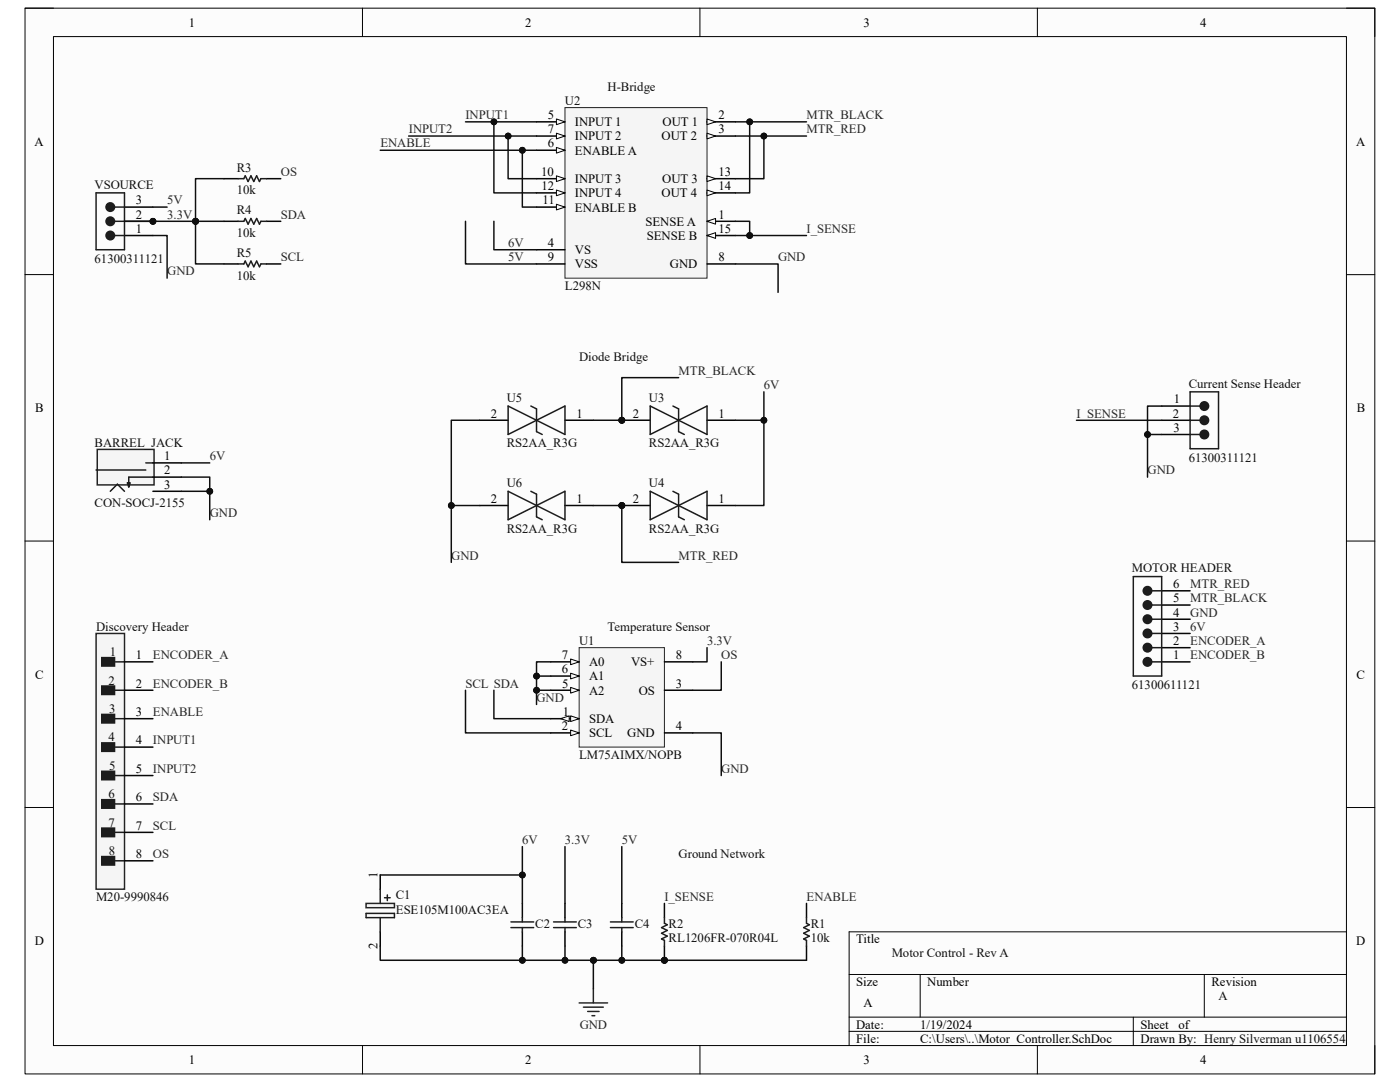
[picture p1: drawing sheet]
<svg xmlns="http://www.w3.org/2000/svg" width="279mm" height="216mm" viewBox="0 0 279 216" stroke-linecap="round" stroke-linejoin="round" font-family="sans-serif">
<path d="M5 1.6h269.4v212.7h-269.4z" fill-rule="evenodd" fill="#fcfcfc"/>
<path d="M5 1.6h269.4v212.7h-269.4z" fill="none" stroke="#000" stroke-width=".2"/>
<path d="M10.7 7.3h258v201.3h-258z" fill-rule="evenodd" fill="#fcfcfc"/>
<g fill="none" stroke="#000" stroke-width=".2">
<path d="M5 1.6h5.7M10.7 7.3h258v201.3h-258zM72.3 1.6v5.7M139.7 1.6v5.7M207 1.6v5.7M268.7 1.6h5.7v5.7M5 54.8h5.7M268.7 54.8h5.7M5 108h5.7M268.7 108h5.7M5 161.1h5.7M268.7 161.1h5.7"/>
<path d="M169.5 194.4h99.2M183.6 194.4v8.6M240.3 194.4v8.6M268.7 185.9h-99.2v22.7M72.3 208.6v5.7M139.7 208.6v5.7M169.5 203h99.2M169.5 205.8h99.2M207 208.6v5.7M226.2 203v5.6M274.4 208.6v5.7"/>
</g>
<path d="M112.7 21.5h28.4v34h-28.4z" fill-rule="evenodd" fill="#f5f5f5"/>
<path d="M112.7 21.5h28.4v34h-28.4z" fill="none" stroke="#262626" stroke-width=".2"/>
<path d="M141.1 44.2h5.7" fill="none" stroke="#000" stroke-width=".3"/>
<path d="M141.1 44.2l1.7-.6v1.1z" fill="#fbfbfb"/>
<path d="M141.1 44.2l1.7-.6v1.1z" fill="none" stroke="#000" stroke-width=".2"/>
<path d="M107.1 35.7h5.6" fill="none" stroke="#000" stroke-width=".3"/>
<path d="M111 35.1l1.7 .6-1.7 .5z" fill="#fbfbfb"/>
<path d="M111 35.1l1.7 .6-1.7 .5z" fill="none" stroke="#000" stroke-width=".2"/>
<path d="M107.1 41.3h5.6" fill="none" stroke="#000" stroke-width=".3"/>
<path d="M111 40.8l1.7 .5-1.7 .6z" fill="#fbfbfb"/>
<path d="M111 40.8l1.7 .5-1.7 .6z" fill="none" stroke="#000" stroke-width=".2"/>
<path d="M107.1 38.5h5.6" fill="none" stroke="#000" stroke-width=".3"/>
<path d="M111 37.9l1.7 .6-1.7 .6z" fill="#fbfbfb"/>
<path d="M111 37.9l1.7 .6-1.7 .6z" fill="none" stroke="#000" stroke-width=".2"/>
<path d="M141.1 35.7h5.7" fill="none" stroke="#000" stroke-width=".3"/>
<path d="M141.1 35.1l1.7 .6-1.7 .5z" fill="#fbfbfb"/>
<path d="M141.1 35.1l1.7 .6-1.7 .5z" fill="none" stroke="#000" stroke-width=".2"/>
<path d="M141.1 38.5h5.7" fill="none" stroke="#000" stroke-width=".3"/>
<path d="M141.1 37.9l1.7 .6-1.7 .6z" fill="#fbfbfb"/>
<path d="M141.1 37.9l1.7 .6-1.7 .6z" fill="none" stroke="#000" stroke-width=".2"/>
<path d="M141.1 47h5.7" fill="none" stroke="#000" stroke-width=".3"/>
<path d="M141.1 47l1.7-.6v1.2z" fill="#fbfbfb"/>
<path d="M141.1 47l1.7-.6v1.2z" fill="none" stroke="#000" stroke-width=".2"/>
<path d="M141.1 24.3h5.7" fill="none" stroke="#000" stroke-width=".3"/>
<path d="M141.1 23.7l1.7 .6-1.7 .6z" fill="#fbfbfb"/>
<path d="M141.1 23.7l1.7 .6-1.7 .6z" fill="none" stroke="#000" stroke-width=".2"/>
<path d="M141.1 27.1h5.7" fill="none" stroke="#000" stroke-width=".3"/>
<path d="M141.1 26.6l1.7 .5-1.7 .6z" fill="#fbfbfb"/>
<path d="M141.1 26.6l1.7 .5-1.7 .6z" fill="none" stroke="#000" stroke-width=".2"/>
<path d="M107.1 24.3h5.6M107.1 49.8h5.6" fill="none" stroke="#000" stroke-width=".3"/>
<path d="M111 23.7l1.7 .6-1.7 .6z" fill="#fbfbfb"/>
<path d="M111 23.7l1.7 .6-1.7 .6z" fill="none" stroke="#000" stroke-width=".2"/>
<path d="M107.1 30h5.6" fill="none" stroke="#000" stroke-width=".3"/>
<path d="M111 29.4l1.7 .6-1.7 .5z" fill="#fbfbfb"/>
<path d="M111 29.4l1.7 .6-1.7 .5z" fill="none" stroke="#000" stroke-width=".2"/>
<path d="M107.1 27.1h5.6" fill="none" stroke="#000" stroke-width=".3"/>
<path d="M111 26.6l1.7 .5-1.7 .6z" fill="#fbfbfb"/>
<path d="M111 26.6l1.7 .5-1.7 .6z" fill="none" stroke="#000" stroke-width=".2"/>
<path d="M107.1 52.7h5.6M141.1 52.7h5.7" fill="none" stroke="#000" stroke-width=".3"/>
<path d="M115.6 129.2h17v19.9h-17z" fill-rule="evenodd" fill="#f5f5f5"/>
<path d="M115.6 129.2h17v19.9h-17z" fill="none" stroke="#262626" stroke-width=".2"/>
<path d="M109.9 137.7h5.7M132.6 132.1h5.7M132.6 146.2h5.7" fill="none" stroke="#000" stroke-width=".3"/>
<path d="M113.9 137.2l1.7 .5-1.7 .6z" fill="#fbfbfb"/>
<path d="M113.9 137.2l1.7 .5-1.7 .6z" fill="none" stroke="#000" stroke-width=".2"/>
<path d="M109.9 143.4h5.7" fill="none" stroke="#000" stroke-width=".3"/>
<path d="M113.9 142.8l1.7 .6-1.7 .6z" fill="#fbfbfb"/>
<path d="M113.9 142.8l1.7 .6-1.7 .6z" fill="none" stroke="#000" stroke-width=".2"/>
<path d="M111.9 143.4l1.7-.6v1.2z" fill="#fbfbfb"/>
<path d="M111.9 143.4l1.7-.6v1.2z" fill="none" stroke="#000" stroke-width=".2"/>
<path d="M109.9 146.2h5.7" fill="none" stroke="#000" stroke-width=".3"/>
<path d="M113.9 145.7l1.7 .5-1.7 .6z" fill="#fbfbfb"/>
<path d="M113.9 145.7l1.7 .5-1.7 .6z" fill="none" stroke="#000" stroke-width=".2"/>
<path d="M109.9 134.9h5.7M132.6 137.7h5.7" fill="none" stroke="#000" stroke-width=".3"/>
<path d="M113.9 134.3l1.7 .6-1.7 .6z" fill="#fbfbfb"/>
<path d="M113.9 134.3l1.7 .6-1.7 .6z" fill="none" stroke="#000" stroke-width=".2"/>
<path d="M109.9 132.1h5.7" fill="none" stroke="#000" stroke-width=".3"/>
<path d="M113.9 131.5l1.7 .6-1.7 .5z" fill="#fbfbfb"/>
<path d="M113.9 131.5l1.7 .6-1.7 .5z" fill="none" stroke="#000" stroke-width=".2"/>
<path d="M118.4 197.3v2.8M115.6 200.1h5.7M116.4 201h4M117.3 201.8h2.3M118.1 202.7h.6" fill="none" stroke="#262626" stroke-width=".3"/>
<circle cx="132.6" cy="191.6" r=".57" fill="#0e0e0e"/>
<circle cx="132.6" cy="191.6" r=".57" fill="none" stroke="#0e0e0e" stroke-width=".2"/>
<path d="M132.6 180.3v2.8M132.6 188.8v2.8" fill="none" stroke="#000" stroke-width=".3"/>
<circle cx="132.6" cy="191.6" r=".57" fill="#0e0e0e"/>
<circle cx="132.6" cy="191.6" r=".57" fill="none" stroke="#0e0e0e" stroke-width=".2"/>
<path d="M132.6 183.1v1.1l.6 .3-1.2 .6 1.2 .6-1.2 .5 1.2 .6-1.2 .6 .6 .2v1.2" fill="none" stroke="#1c1c1c" stroke-width=".3"/>
<path d="M19.4 89.7h11.3v7.1h-11.3z" fill-rule="evenodd" fill="#f5f5f5"/>
<path d="M19.4 89.7h11.3v7.1h-11.3z" fill="none" stroke="#262626" stroke-width=".3"/>
<path d="M19.2 93.8h9.9M22 98l1.4-1.4 1.4 1.4M29.1 92.4h1.4M30.5 95.2h-4.8v2" fill="none" stroke="#1c1c1c" stroke-width=".3"/>
<path d="M25.4 96.3h.6l-.3 .9z" fill="#1c1c1c"/>
<path d="M25.4 96.3h.6l-.3 .9z" fill="none" stroke="#1c1c1c" stroke-width=".3"/>
<path d="M30.5 92.4h5.7M30.5 95.2h5.7M30.5 98h5.7" fill="none" stroke="#000" stroke-width=".3"/>
<path d="M73.1 180.3h5.6v.8h-5.6z" fill-rule="evenodd" fill="#f5f5f5"/>
<path d="M73.1 180.3h5.6v.8h-5.6z" fill="none" stroke="#262626" stroke-width=".3"/>
<path d="M75.9 174.6v2.8M75.9 185.9v2.9" fill="none" stroke="#000" stroke-width=".3"/>
<path d="M75.9 177.4v2.9M76.7 179.1h1.2M77.3 178.6v1.1M73.1 182.3h5.6v.8h-5.6zM75.9 183.1v2.8" fill="none" stroke="#1c1c1c" stroke-width=".3"/>
<circle cx="30.5" cy="44.2" r=".57" fill="#0e0e0e"/>
<circle cx="30.5" cy="44.2" r=".57" fill="none" stroke="#0e0e0e" stroke-width=".2"/>
<path d="M24.8 44.2h5.7" fill="none" stroke="#000" stroke-width=".3"/>
<circle cx="30.5" cy="44.2" r=".57" fill="#0e0e0e"/>
<circle cx="30.5" cy="44.2" r=".57" fill="none" stroke="#0e0e0e" stroke-width=".2"/>
<path d="M24.8 47h5.7" fill="none" stroke="#000" stroke-width=".3"/>
<path d="M22.9 44.2h1.9" fill="none" stroke="#1c1c1c" stroke-width=".3"/>
<circle cx="22" cy="44.2" r=".85" fill="#1c1c1c"/>
<g fill="none" stroke="#1c1c1c" stroke-width=".3">
<path d="M22.9 47h1.9M22.9 41.3h1.9"/>
<circle cx="22" cy="44.2" r=".85"/>
</g>
<path d="M24.8 41.3h5.7" fill="none" stroke="#000" stroke-width=".3"/>
<circle cx="22" cy="41.3" r=".85" fill="#1c1c1c"/>
<g fill="none" stroke="#1c1c1c" stroke-width=".3">
<path d="M19.2 38.5h5.6v11.3h-5.6z"/>
<circle cx="22" cy="41.3" r=".85"/>
</g>
<circle cx="22" cy="47" r=".85" fill="#1c1c1c"/>
<g fill="none" stroke="#1c1c1c" stroke-width=".3">
<path d="M47.5 35.7h1.2l.2-.6 .6 1.1 .6-1.1 .5 1.1 .6-1.1 .6 1.1 .3-.5h1.1M47.5 44.2h1.2l.2-.6 .6 1.1 .6-1.1 .5 1.1 .6-1.1 .6 1.1 .3-.5h1.1M47.5 52.7h1.2l.2-.6 .6 1.1 .6-1.1 .5 1.1 .6-1.1 .6 1.1 .3-.5h1.1M161 183.1v1.1l.5 .3-1.1 .6 1.1 .6-1.1 .5 1.1 .6-1.1 .6 .6 .2v1.2"/>
<circle cx="22" cy="47" r=".85"/>
</g>
<path d="M44.7 35.7h2.8M53.2 35.7h2.8M44.7 44.2h2.8M44.7 52.7h2.8M53.2 44.2h2.8M53.2 52.7h2.8M161 180.3v2.8M161 188.8v2.8" fill="none" stroke="#000" stroke-width=".3"/>
<path d="M19.2 126.4h5.6v51h-5.6z" fill-rule="evenodd" fill="#f5f5f5"/>
<path d="M19.2 126.4h5.6v51h-5.6z" fill="none" stroke="#262626" stroke-width=".3"/>
<path d="M20.3 131.2h2.6v1.7h-2.6z" fill-rule="evenodd" fill="#1c1c1c"/>
<path d="M20.3 131.2h2.6v1.7h-2.6zM22.9 132.1h1.9" fill="none" stroke="#1c1c1c" stroke-width=".3"/>
<path d="M20.3 136.9h2.6v1.7h-2.6z" fill-rule="evenodd" fill="#1c1c1c"/>
<path d="M20.3 136.9h2.6v1.7h-2.6zM22.9 137.7h1.9" fill="none" stroke="#1c1c1c" stroke-width=".3"/>
<path d="M20.3 142.6h2.6v1.7h-2.6z" fill-rule="evenodd" fill="#1c1c1c"/>
<path d="M20.3 142.6h2.6v1.7h-2.6zM22.9 143.4h1.9" fill="none" stroke="#1c1c1c" stroke-width=".3"/>
<path d="M20.3 148.2h2.6v1.7h-2.6z" fill-rule="evenodd" fill="#1c1c1c"/>
<path d="M20.3 148.2h2.6v1.7h-2.6zM22.9 149.1h1.9" fill="none" stroke="#1c1c1c" stroke-width=".3"/>
<path d="M20.3 153.9h2.6v1.7h-2.6z" fill-rule="evenodd" fill="#1c1c1c"/>
<path d="M20.3 153.9h2.6v1.7h-2.6zM22.9 154.7h1.9" fill="none" stroke="#1c1c1c" stroke-width=".3"/>
<path d="M20.3 159.6h2.6v1.7h-2.6z" fill-rule="evenodd" fill="#1c1c1c"/>
<path d="M20.3 159.6h2.6v1.7h-2.6zM22.9 160.4h1.9" fill="none" stroke="#1c1c1c" stroke-width=".3"/>
<path d="M20.3 165.2h2.6v1.7h-2.6z" fill-rule="evenodd" fill="#1c1c1c"/>
<path d="M20.3 165.2h2.6v1.7h-2.6zM22.9 166.1h1.9" fill="none" stroke="#1c1c1c" stroke-width=".3"/>
<path d="M20.3 170.9h2.6v1.7h-2.6z" fill-rule="evenodd" fill="#1c1c1c"/>
<path d="M20.3 170.9h2.6v1.7h-2.6zM22.9 171.8h1.9" fill="none" stroke="#1c1c1c" stroke-width=".3"/>
<path d="M24.8 132.1h5.7M24.8 137.7h5.7M24.8 143.4h5.7M24.8 149.1h5.7M24.8 154.7h5.7M24.8 160.4h5.7M24.8 166.1h5.7M24.8 171.8h5.7" fill="none" stroke="#000" stroke-width=".3"/>
<circle cx="124.1" cy="83.9" r=".57" fill="#0e0e0e"/>
<circle cx="124.1" cy="83.9" r=".57" fill="none" stroke="#0e0e0e" stroke-width=".2"/>
<path d="M124.1 83.9h5.7M141.1 83.9h5.7" fill="none" stroke="#000" stroke-width=".3"/>
<circle cx="124.1" cy="83.9" r=".57" fill="#0e0e0e"/>
<circle cx="124.1" cy="83.9" r=".57" fill="none" stroke="#0e0e0e" stroke-width=".2"/>
<path d="M101.4 81l11.3 5.7v-5.7l-11.3 5.7zM105.9 81l1.2 .6v4.5l1.1 .6M129.8 81v5.7l11.3-5.7v5.7zM134.3 81l1.1 .6v4.5l1.2 .6" fill="none" stroke="#1c1c1c" stroke-width=".3"/>
<path d="M95.7 83.9h5.7M112.7 83.9h5.7" fill="none" stroke="#000" stroke-width=".3"/>
<circle cx="124.1" cy="100.9" r=".57" fill="#0e0e0e"/>
<circle cx="124.1" cy="100.9" r=".57" fill="none" stroke="#0e0e0e" stroke-width=".2"/>
<path d="M124.1 100.9h5.7M141.1 100.9h5.7" fill="none" stroke="#000" stroke-width=".3"/>
<circle cx="124.1" cy="100.9" r=".57" fill="#0e0e0e"/>
<circle cx="124.1" cy="100.9" r=".57" fill="none" stroke="#0e0e0e" stroke-width=".2"/>
<path d="M101.4 98v5.7l11.3-5.7v5.7zM105.9 98l1.2 .6v4.5l1.1 .6M129.8 98l11.3 5.7v-5.7l-11.3 5.7zM134.3 98l1.1 .6v4.5l1.2 .6M237.5 83.9h2" fill="none" stroke="#1c1c1c" stroke-width=".3"/>
<path d="M231.8 83.9h5.7M231.8 81h5.7M95.7 100.9h5.7M112.7 100.9h5.7" fill="none" stroke="#000" stroke-width=".3"/>
<circle cx="240.4" cy="83.9" r=".85" fill="#1c1c1c"/>
<g fill="none" stroke="#1c1c1c" stroke-width=".3">
<path d="M237.5 81h2M237.5 86.7h2"/>
<circle cx="240.4" cy="83.9" r=".85"/>
</g>
<path d="M231.8 86.7h5.7" fill="none" stroke="#000" stroke-width=".3"/>
<circle cx="240.4" cy="86.7" r=".85" fill="#1c1c1c"/>
<g fill="none" stroke="#1c1c1c" stroke-width=".3">
<path d="M237.5 78.2h5.7v11.3h-5.7z"/>
<circle cx="240.4" cy="86.7" r=".85"/>
</g>
<circle cx="240.4" cy="81" r=".85" fill="#1c1c1c"/>
<g fill="none" stroke="#1c1c1c" stroke-width=".3">
<path d="M229.9 129.2h1.9M102 184h4.5M102 185.1h4.5M104.2 183.1v.9M104.2 185.1v.8M110.5 184h4.5M110.5 185.1h4.5M112.8 183.1v.9M112.8 185.1v.8M121.8 184h4.6M121.8 185.1h4.6M124.1 183.1v.9"/>
<path d="M124.1 185.1v.8"/>
<circle cx="240.4" cy="81" r=".85"/>
</g>
<path d="M231.8 129.2h5.7M231.8 132.1h5.7M104.2 180.3v2.8M104.2 185.9v2.9M112.8 180.3v2.8M112.8 185.9v2.9M124.1 180.3v2.8M124.1 185.9v2.9" fill="none" stroke="#000" stroke-width=".3"/>
<circle cx="229" cy="129.2" r=".85" fill="#1c1c1c"/>
<g fill="none" stroke="#1c1c1c" stroke-width=".3">
<path d="M229.9 132.1h1.9M229.9 126.4h1.9"/>
<circle cx="229" cy="129.2" r=".85"/>
</g>
<path d="M231.8 126.4h5.7" fill="none" stroke="#000" stroke-width=".3"/>
<circle cx="229" cy="126.4" r=".85" fill="#1c1c1c"/>
<g fill="none" stroke="#1c1c1c" stroke-width=".3">
<path d="M229.9 123.6h1.9"/>
<circle cx="229" cy="126.4" r=".85"/>
</g>
<path d="M231.8 123.6h5.7" fill="none" stroke="#000" stroke-width=".3"/>
<circle cx="229" cy="123.6" r=".85" fill="#1c1c1c"/>
<g fill="none" stroke="#1c1c1c" stroke-width=".3">
<path d="M229.9 120.7h1.9"/>
<circle cx="229" cy="123.6" r=".85"/>
</g>
<path d="M231.8 120.7h5.7" fill="none" stroke="#000" stroke-width=".3"/>
<circle cx="229" cy="120.7" r=".85" fill="#1c1c1c"/>
<g fill="none" stroke="#1c1c1c" stroke-width=".3">
<path d="M229.9 117.9h1.9"/>
<circle cx="229" cy="120.7" r=".85"/>
</g>
<path d="M231.8 117.9h5.7" fill="none" stroke="#000" stroke-width=".3"/>
<circle cx="229" cy="117.9" r=".85" fill="#1c1c1c"/>
<g fill="none" stroke="#1c1c1c" stroke-width=".3">
<path d="M226.2 115.1h5.6v19.8h-5.6z"/>
<circle cx="229" cy="117.9" r=".85"/>
</g>
<circle cx="229" cy="132.1" r=".85" fill="#1c1c1c"/>
<circle cx="229" cy="132.1" r=".85" fill="none" stroke="#1c1c1c" stroke-width=".3"/>
<path d="M146.8 44.2h2.8v2.8M138.3 146.2h5.6v8.5" fill="none" stroke="#0e0e0e" stroke-width=".3"/>
<circle cx="149.6" cy="47" r=".57" fill="#0e0e0e"/>
<circle cx="149.6" cy="47" r=".57" fill="none" stroke="#0e0e0e" stroke-width=".2"/>
<path d="M152.4 27.1v8.6h-5.6" fill="none" stroke="#0e0e0e" stroke-width=".3"/>
<circle cx="152.4" cy="27.1" r=".57" fill="#0e0e0e"/>
<circle cx="152.4" cy="27.1" r=".57" fill="none" stroke="#0e0e0e" stroke-width=".2"/>
<path d="M149.6 24.3v14.2h-2.8" fill="none" stroke="#0e0e0e" stroke-width=".3"/>
<circle cx="149.6" cy="24.3" r=".57" fill="#0e0e0e"/>
<circle cx="149.6" cy="24.3" r=".57" fill="none" stroke="#0e0e0e" stroke-width=".2"/>
<path d="M104.2 30v11.3h2.9" fill="none" stroke="#0e0e0e" stroke-width=".3"/>
<circle cx="104.2" cy="30" r=".57" fill="#0e0e0e"/>
<circle cx="104.2" cy="30" r=".57" fill="none" stroke="#0e0e0e" stroke-width=".2"/>
<path d="M101.4 27.1v8.6h5.7" fill="none" stroke="#0e0e0e" stroke-width=".3"/>
<circle cx="101.4" cy="27.1" r=".57" fill="#0e0e0e"/>
<circle cx="101.4" cy="27.1" r=".57" fill="none" stroke="#0e0e0e" stroke-width=".2"/>
<path d="M98.6 24.3v14.2h8.5" fill="none" stroke="#0e0e0e" stroke-width=".3"/>
<circle cx="98.6" cy="24.3" r=".57" fill="#0e0e0e"/>
<circle cx="98.6" cy="24.3" r=".57" fill="none" stroke="#0e0e0e" stroke-width=".2"/>
<path d="M146.8 52.7h8.5v5.6M36.2 92.4h5.7M118.4 191.6h14.2" fill="none" stroke="#0e0e0e" stroke-width=".3"/>
<circle cx="118.4" cy="191.6" r=".57" fill="#0e0e0e"/>
<circle cx="118.4" cy="191.6" r=".57" fill="none" stroke="#0e0e0e" stroke-width=".2"/>
<circle cx="124.1" cy="191.6" r=".57" fill="#0e0e0e"/>
<circle cx="124.1" cy="191.6" r=".57" fill="none" stroke="#0e0e0e" stroke-width=".2"/>
<circle cx="132.6" cy="191.6" r=".57" fill="#0e0e0e"/>
<circle cx="132.6" cy="191.6" r=".57" fill="none" stroke="#0e0e0e" stroke-width=".2"/>
<path d="M109.9 137.7h-2.8v2.9" fill="none" stroke="#0e0e0e" stroke-width=".3"/>
<circle cx="107.1" cy="137.7" r=".57" fill="#0e0e0e"/>
<circle cx="107.1" cy="137.7" r=".57" fill="none" stroke="#0e0e0e" stroke-width=".2"/>
<path d="M109.9 134.9h-2.8v2.8" fill="none" stroke="#0e0e0e" stroke-width=".3"/>
<circle cx="107.1" cy="134.9" r=".57" fill="#0e0e0e"/>
<circle cx="107.1" cy="134.9" r=".57" fill="none" stroke="#0e0e0e" stroke-width=".2"/>
<circle cx="107.1" cy="137.7" r=".57" fill="#0e0e0e"/>
<circle cx="107.1" cy="137.7" r=".57" fill="none" stroke="#0e0e0e" stroke-width=".2"/>
<path d="M109.9 132.1h-2.8v2.8" fill="none" stroke="#0e0e0e" stroke-width=".3"/>
<circle cx="107.1" cy="134.9" r=".57" fill="#0e0e0e"/>
<circle cx="107.1" cy="134.9" r=".57" fill="none" stroke="#0e0e0e" stroke-width=".2"/>
<path d="M112.8 188.8v2.8h5.6" fill="none" stroke="#0e0e0e" stroke-width=".3"/>
<circle cx="118.4" cy="191.6" r=".57" fill="#0e0e0e"/>
<circle cx="118.4" cy="191.6" r=".57" fill="none" stroke="#0e0e0e" stroke-width=".2"/>
<circle cx="112.8" cy="191.6" r=".57" fill="#0e0e0e"/>
<circle cx="112.8" cy="191.6" r=".57" fill="none" stroke="#0e0e0e" stroke-width=".2"/>
<path d="M104.2 188.8v2.8h8.6" fill="none" stroke="#0e0e0e" stroke-width=".3"/>
<circle cx="112.8" cy="191.6" r=".57" fill="#0e0e0e"/>
<circle cx="112.8" cy="191.6" r=".57" fill="none" stroke="#0e0e0e" stroke-width=".2"/>
<circle cx="104.2" cy="191.6" r=".57" fill="#0e0e0e"/>
<circle cx="104.2" cy="191.6" r=".57" fill="none" stroke="#0e0e0e" stroke-width=".2"/>
<path d="M75.9 188.8v2.8h28.3" fill="none" stroke="#0e0e0e" stroke-width=".3"/>
<circle cx="104.2" cy="191.6" r=".57" fill="#0e0e0e"/>
<circle cx="104.2" cy="191.6" r=".57" fill="none" stroke="#0e0e0e" stroke-width=".2"/>
<path d="M104.2 168.9v11.4" fill="none" stroke="#0e0e0e" stroke-width=".3"/>
<circle cx="104.2" cy="174.6" r=".57" fill="#0e0e0e"/>
<circle cx="104.2" cy="174.6" r=".57" fill="none" stroke="#0e0e0e" stroke-width=".2"/>
<path d="M75.9 174.6h28.3" fill="none" stroke="#0e0e0e" stroke-width=".3"/>
<circle cx="104.2" cy="174.6" r=".57" fill="#0e0e0e"/>
<circle cx="104.2" cy="174.6" r=".57" fill="none" stroke="#0e0e0e" stroke-width=".2"/>
<path d="M112.8 168.9v11.4M124.1 188.8v2.8" fill="none" stroke="#0e0e0e" stroke-width=".3"/>
<circle cx="124.1" cy="191.6" r=".57" fill="#0e0e0e"/>
<circle cx="124.1" cy="191.6" r=".57" fill="none" stroke="#0e0e0e" stroke-width=".2"/>
<path d="M118.4 191.6v5.7" fill="none" stroke="#0e0e0e" stroke-width=".3"/>
<circle cx="118.4" cy="191.6" r=".57" fill="#0e0e0e"/>
<circle cx="118.4" cy="191.6" r=".57" fill="none" stroke="#0e0e0e" stroke-width=".2"/>
<path d="M30.5 47h2.9v8.5M30.5 41.3h2.9M92.9 137.7v8.5h17M98.6 137.7v5.7h11.3M143.9 132.1v5.6h-5.6M124.1 168.9v11.4M132.6 191.6h28.4" fill="none" stroke="#0e0e0e" stroke-width=".3"/>
<circle cx="132.6" cy="191.6" r=".57" fill="#0e0e0e"/>
<circle cx="132.6" cy="191.6" r=".57" fill="none" stroke="#0e0e0e" stroke-width=".2"/>
<path d="M92.9 44.2v8.5h14.2M98.6 44.2v5.6h8.5M118.4 100.9h5.7M141.1 129.2v2.9h-2.8" fill="none" stroke="#0e0e0e" stroke-width=".3"/>
<circle cx="124.1" cy="100.9" r=".57" fill="#0e0e0e"/>
<circle cx="124.1" cy="100.9" r=".57" fill="none" stroke="#0e0e0e" stroke-width=".2"/>
<path d="M118.4 83.9h5.7" fill="none" stroke="#0e0e0e" stroke-width=".3"/>
<circle cx="124.1" cy="83.9" r=".57" fill="#0e0e0e"/>
<circle cx="124.1" cy="83.9" r=".57" fill="none" stroke="#0e0e0e" stroke-width=".2"/>
<path d="M146.8 83.9h5.6" fill="none" stroke="#0e0e0e" stroke-width=".3"/>
<circle cx="152.4" cy="83.9" r=".57" fill="#0e0e0e"/>
<circle cx="152.4" cy="83.9" r=".57" fill="none" stroke="#0e0e0e" stroke-width=".2"/>
<path d="M95.7 100.9h-5.6v11.3" fill="none" stroke="#0e0e0e" stroke-width=".3"/>
<circle cx="90.1" cy="100.9" r=".57" fill="#0e0e0e"/>
<circle cx="90.1" cy="100.9" r=".57" fill="none" stroke="#0e0e0e" stroke-width=".2"/>
<path d="M95.7 83.9h-5.6v17" fill="none" stroke="#0e0e0e" stroke-width=".3"/>
<circle cx="90.1" cy="100.9" r=".57" fill="#0e0e0e"/>
<circle cx="90.1" cy="100.9" r=".57" fill="none" stroke="#0e0e0e" stroke-width=".2"/>
<path d="M135.4 75.4h-11.3v8.5" fill="none" stroke="#0e0e0e" stroke-width=".3"/>
<circle cx="124.1" cy="83.9" r=".57" fill="#0e0e0e"/>
<circle cx="124.1" cy="83.9" r=".57" fill="none" stroke="#0e0e0e" stroke-width=".2"/>
<path d="M124.1 100.9v11.3h11.3" fill="none" stroke="#0e0e0e" stroke-width=".3"/>
<circle cx="124.1" cy="100.9" r=".57" fill="#0e0e0e"/>
<circle cx="124.1" cy="100.9" r=".57" fill="none" stroke="#0e0e0e" stroke-width=".2"/>
<path d="M36.2 95.2h5.7v2.8h-5.7" fill="none" stroke="#0e0e0e" stroke-width=".3"/>
<circle cx="41.9" cy="98" r=".57" fill="#0e0e0e"/>
<circle cx="41.9" cy="98" r=".57" fill="none" stroke="#0e0e0e" stroke-width=".2"/>
<path d="M41.9 98v5.7" fill="none" stroke="#0e0e0e" stroke-width=".3"/>
<circle cx="41.9" cy="98" r=".57" fill="#0e0e0e"/>
<circle cx="41.9" cy="98" r=".57" fill="none" stroke="#0e0e0e" stroke-width=".2"/>
<path d="M44.7 35.7h-5.7v8.5" fill="none" stroke="#0e0e0e" stroke-width=".3"/>
<circle cx="39" cy="44.2" r=".57" fill="#0e0e0e"/>
<circle cx="39" cy="44.2" r=".57" fill="none" stroke="#0e0e0e" stroke-width=".2"/>
<path d="M24.8 44.2h14.2" fill="none" stroke="#0e0e0e" stroke-width=".3"/>
<circle cx="30.5" cy="44.2" r=".57" fill="#0e0e0e"/>
<circle cx="30.5" cy="44.2" r=".57" fill="none" stroke="#0e0e0e" stroke-width=".2"/>
<circle cx="39" cy="44.2" r=".57" fill="#0e0e0e"/>
<circle cx="39" cy="44.2" r=".57" fill="none" stroke="#0e0e0e" stroke-width=".2"/>
<path d="M39 44.2v8.5h5.7" fill="none" stroke="#0e0e0e" stroke-width=".3"/>
<circle cx="39" cy="44.2" r=".57" fill="#0e0e0e"/>
<circle cx="39" cy="44.2" r=".57" fill="none" stroke="#0e0e0e" stroke-width=".2"/>
<path d="M39 44.2h5.7" fill="none" stroke="#0e0e0e" stroke-width=".3"/>
<circle cx="39" cy="44.2" r=".57" fill="#0e0e0e"/>
<circle cx="39" cy="44.2" r=".57" fill="none" stroke="#0e0e0e" stroke-width=".2"/>
<path d="M152.4 78.2v22.7h-5.6" fill="none" stroke="#0e0e0e" stroke-width=".3"/>
<circle cx="152.4" cy="83.9" r=".57" fill="#0e0e0e"/>
<circle cx="152.4" cy="83.9" r=".57" fill="none" stroke="#0e0e0e" stroke-width=".2"/>
<path d="M75.9 30h31.2" fill="none" stroke="#0e0e0e" stroke-width=".3"/>
<circle cx="104.2" cy="30" r=".57" fill="#0e0e0e"/>
<circle cx="104.2" cy="30" r=".57" fill="none" stroke="#0e0e0e" stroke-width=".2"/>
<path d="M81.6 27.1h25.5" fill="none" stroke="#0e0e0e" stroke-width=".3"/>
<circle cx="101.4" cy="27.1" r=".57" fill="#0e0e0e"/>
<circle cx="101.4" cy="27.1" r=".57" fill="none" stroke="#0e0e0e" stroke-width=".2"/>
<path d="M92.9 24.3h14.2" fill="none" stroke="#0e0e0e" stroke-width=".3"/>
<circle cx="98.6" cy="24.3" r=".57" fill="#0e0e0e"/>
<circle cx="98.6" cy="24.3" r=".57" fill="none" stroke="#0e0e0e" stroke-width=".2"/>
<path d="M146.8 47h14.2" fill="none" stroke="#0e0e0e" stroke-width=".3"/>
<circle cx="149.6" cy="47" r=".57" fill="#0e0e0e"/>
<circle cx="149.6" cy="47" r=".57" fill="none" stroke="#0e0e0e" stroke-width=".2"/>
<path d="M146.8 27.1h14.2" fill="none" stroke="#0e0e0e" stroke-width=".3"/>
<circle cx="152.4" cy="27.1" r=".57" fill="#0e0e0e"/>
<circle cx="152.4" cy="27.1" r=".57" fill="none" stroke="#0e0e0e" stroke-width=".2"/>
<path d="M146.8 24.3h14.2" fill="none" stroke="#0e0e0e" stroke-width=".3"/>
<circle cx="149.6" cy="24.3" r=".57" fill="#0e0e0e"/>
<circle cx="149.6" cy="24.3" r=".57" fill="none" stroke="#0e0e0e" stroke-width=".2"/>
<path d="M231.8 81h-2.8v14.2" fill="none" stroke="#0e0e0e" stroke-width=".3"/>
<circle cx="229" cy="86.7" r=".57" fill="#0e0e0e"/>
<circle cx="229" cy="86.7" r=".57" fill="none" stroke="#0e0e0e" stroke-width=".2"/>
<path d="M229 86.7h2.8" fill="none" stroke="#0e0e0e" stroke-width=".3"/>
<circle cx="229" cy="86.7" r=".57" fill="#0e0e0e"/>
<circle cx="229" cy="86.7" r=".57" fill="none" stroke="#0e0e0e" stroke-width=".2"/>
<path d="M214.8 83.9h17" fill="none" stroke="#0e0e0e" stroke-width=".3"/>
<g font-size="2.5">
<text x="37.7" y="5.3">1</text>
<text x="104.8" y="5.3">2</text>
<text x="172.3" y="5.3">3</text>
<text x="239.5" y="5.3">4</text>
<text x="109.3" y="23.7">5</text>
<text x="143.4" y="23.7">2</text>
<text x="6.9" y="29.1">A</text>
<text x="109.3" y="29.4">6</text>
<text x="109.3" y="26.6">7</text>
<text x="114.7" y="25.2">INPUT 1</text>
<text x="114.7" y="28">INPUT 2</text>
<text x="132" y="28">OUT 2</text>
<text x="132.2" y="25.2">OUT 1</text>
<text x="143.4" y="26.6">3</text>
<text x="270.6" y="29.1">A</text>
<text x="108" y="35.1">10</text>
<text x="114.7" y="30.9">ENABLE A</text>
<text x="143.4" y="35.1">13</text>
<text x="27.1" y="40.8">3</text>
<text x="108" y="37.9">12</text>
<text x="108.2" y="40.8">11</text>
<text x="114.7" y="36.5">INPUT 3</text>
<text x="114.7" y="39.4">INPUT 4</text>
<text x="132" y="39.4">OUT 4</text>
<text x="132.2" y="36.5">OUT 3</text>
<text x="143.4" y="37.9">14</text>
<text x="27.1" y="43.6">2</text>
<text x="27.1" y="46.4">1</text>
<text x="114.7" y="42.2">ENABLE B</text>
<text x="128.8" y="45">SENSE A</text>
<text x="129.1" y="47.9">SENSE B</text>
<text x="143.4" y="43.6">1</text>
<text x="143.4" y="46.4">15</text>
<text x="109.3" y="49.3">4</text>
<text x="109.3" y="52.1">9</text>
<text x="114.7" y="50.7">VS</text>
<text x="114.7" y="53.6">VSS</text>
<text x="133.7" y="53.6">GND</text>
<text x="143.4" y="52.1">8</text>
<text x="7" y="82.3">B</text>
<text x="98" y="83.3">2</text>
<text x="115" y="83.3">1</text>
<text x="126.3" y="83.3">2</text>
<text x="143.4" y="83.3">1</text>
<text x="234.1" y="83.3">2</text>
<text x="234.3" y="80.5">1</text>
<text x="270.8" y="82.3">B</text>
<text x="234.2" y="86.1">3</text>
<text x="32.8" y="91.8">1</text>
<text x="32.8" y="94.7">2</text>
<text x="32.8" y="97.5">3</text>
<text x="98" y="100.3">2</text>
<text x="115" y="100.3">1</text>
<text x="126.3" y="100.3">2</text>
<text x="143.4" y="100.3">1</text>
<text x="234.1" y="117.3">6</text>
<text x="234.1" y="125.9">3</text>
<text x="234.1" y="123">4</text>
<text x="234.1" y="120.2">5</text>
<text x="27.1" y="131.5">1</text>
<text x="112.1" y="131.5">7</text>
<text x="134.9" y="131.5">8</text>
<text x="234.1" y="128.7">2</text>
<text x="234.1" y="131.5">1</text>
<text x="7" y="135.4">C</text>
<text x="27.1" y="137.2">2</text>
<text x="112.1" y="134.4">6</text>
<text x="112.2" y="137.2">5</text>
<text x="117.6" y="135.8">A1</text>
<text x="117.6" y="132.9">A0</text>
<text x="125.9" y="132.9">VS+</text>
<text x="134.9" y="137.2">3</text>
<text x="270.7" y="135.4">C</text>
<text x="27.1" y="142.9">3</text>
<text x="112.4" y="142.9">1</text>
<text x="117.6" y="138.6">A2</text>
<text x="127.5" y="138.6">OS</text>
<text x="27.1" y="148.5">4</text>
<text x="112.1" y="145.7">2</text>
<text x="117.6" y="144.3">SDA</text>
<text x="117.6" y="147.1">SCL</text>
<text x="125.2" y="147.1">GND</text>
<text x="134.9" y="145.7">4</text>
<text x="27.1" y="154.2">5</text>
<text x="27.1" y="159.9">6</text>
<text x="27.1" y="165.5">7</text>
<text x="27.1" y="171.2">8</text>
<text x="75.3" y="175.2" transform="rotate(-90 75.3 175.2)">1</text>
<text x="6.9" y="188.6">D</text>
<text x="75.3" y="189.4" transform="rotate(-90 75.3 189.4)">2</text>
<text x="170.9" y="188.2">Title</text>
<text x="270.7" y="188.6">D</text>
<text x="170.9" y="196.7">Size</text>
<text x="185" y="196.7">Number</text>
<text x="241.8" y="196.7">Revision</text>
<text x="172.3" y="201">A</text>
<text x="170.9" y="205.2">Date:</text>
<text x="170.9" y="208.1">File:</text>
<text x="183.6" y="205.2">1/19/2024</text>
<text x="183.7" y="208.1">C:\Users\..\Motor_Controller.SchDoc</text>
<text x="227.6" y="205.2">Sheet</text>
<text x="227.6" y="208.1">Drawn By: Henry Silverman u1106554</text>
<text x="235.2" y="205.2">of</text>
<text x="37.7" y="212.3">1</text>
<text x="104.8" y="212.3">2</text>
<text x="172.3" y="212.3">3</text>
<text x="239.5" y="212.3">4</text>
</g>
<g font-size="2.5" fill="#262626">
<text x="92.9" y="23.7">INPUT1</text>
<text x="161" y="23.7">MTR_BLACK</text>
<text x="75.9" y="29.4">ENABLE</text>
<text x="81.6" y="26.6">INPUT2</text>
<text x="161" y="26.6">MTR_RED</text>
<text x="56" y="35.1">OS</text>
<text x="33.4" y="40.8">5V</text>
<text x="33.4" y="43.6">3.3V</text>
<text x="56" y="43.6">SDA</text>
<text x="161" y="46.4">I_SENSE</text>
<text x="56" y="52.1">SCL</text>
<text x="101.4" y="49.3">6V</text>
<text x="101.4" y="52.1">5V</text>
<text x="155.3" y="52.1">GND</text>
<text x="33.4" y="54.9">GND</text>
<text x="135.4" y="74.8">MTR_BLACK</text>
<text x="152.4" y="77.6">6V</text>
<text x="214.8" y="83.3">I_SENSE</text>
<text x="41.9" y="91.8">6V</text>
<text x="229" y="94.7">GND</text>
<text x="41.9" y="103.2">GND</text>
<text x="90" y="111.7">GND</text>
<text x="135.4" y="111.7">MTR_RED</text>
<text x="237.5" y="117.3">MTR_RED</text>
<text x="237.5" y="120.2">MTR_BLACK</text>
<text x="237.5" y="123">GND</text>
<text x="237.5" y="125.9">6V</text>
<text x="30.5" y="131.5">ENCODER_A</text>
<text x="141.1" y="128.7">3.3V</text>
<text x="143.9" y="131.5">OS</text>
<text x="237.5" y="128.7">ENCODER_A</text>
<text x="237.5" y="131.5">ENCODER_B</text>
<text x="30.5" y="137.2">ENCODER_B</text>
<text x="92.9" y="137.2">SCL SDA</text>
<text x="30.5" y="142.9">ENABLE</text>
<text x="107.1" y="140">GND</text>
<text x="30.5" y="148.5">INPUT1</text>
<text x="30.5" y="154.2">INPUT2</text>
<text x="143.9" y="154.2">GND</text>
<text x="30.5" y="159.9">SDA</text>
<text x="30.5" y="165.5">SCL</text>
<text x="30.5" y="171.2">OS</text>
<text x="104.2" y="168.4">6V</text>
<text x="112.7" y="168.4">3.3V</text>
<text x="124.1" y="168.4">5V</text>
<text x="132.6" y="179.7">I_SENSE</text>
<text x="161" y="179.7">ENABLE</text>
<text x="115.7" y="205.2">GND</text>
</g>
<g font-size="2.5" fill="#0e0e0e">
<text x="112.7" y="20.9">U2</text>
<text x="121.2" y="18.1">H-Bridge</text>
<text x="47.2" y="34.2">R3</text>
<text x="18.9" y="37.7">VSOURCE</text>
<text x="47.2" y="38.8">10k</text>
<text x="47.2" y="47.3">10k</text>
<text x="47.2" y="42.8">R4</text>
<text x="18.9" y="52.4">61300311121</text>
<text x="47.2" y="51.3">R5</text>
<text x="47.2" y="55.8">10k</text>
<text x="112.7" y="57.8">L298N</text>
<text x="115.6" y="72">Diode Bridge</text>
<text x="237.2" y="77.3">Current Sense Header</text>
<text x="101.1" y="80.2">U5</text>
<text x="129.5" y="80.2">U3</text>
<text x="18.9" y="89.1">BARREL_JACK</text>
<text x="101.1" y="89.3">RS2AA_R3G</text>
<text x="129.5" y="89.3">RS2AA_R3G</text>
<text x="237.2" y="92.1">61300311121</text>
<text x="18.9" y="101.2">CON-SOCJ-2155</text>
<text x="101.1" y="97.2">U6</text>
<text x="129.5" y="97.2">U4</text>
<text x="101.1" y="106.3">RS2AA_R3G</text>
<text x="129.5" y="106.3">RS2AA_R3G</text>
<text x="225.9" y="114.2">MOTOR HEADER</text>
<text x="19.2" y="125.9">Discovery Header</text>
<text x="121.2" y="125.9">Temperature Sensor</text>
<text x="21.9" y="130.9">1</text>
<text x="115.6" y="128.7">U1</text>
<text x="21.7" y="136.6">2</text>
<text x="225.9" y="137.5">61300611121</text>
<text x="21.8" y="142.3">3</text>
<text x="21.7" y="148">4</text>
<text x="21.8" y="153.6">5</text>
<text x="115.6" y="151.4">LM75AIMX/NOPB</text>
<text x="21.7" y="159.3">6</text>
<text x="21.7" y="165">7</text>
<text x="21.7" y="170.6">8</text>
<text x="135.4" y="171.2">Ground Network</text>
<text x="19.2" y="179.7">M20-9990846</text>
<text x="79" y="179.5">C1</text>
<text x="79" y="182.3">ESE105M100AC3EA</text>
<text x="106.8" y="185.1">C2</text>
<text x="115.3" y="185.1">C3</text>
<text x="126.7" y="185.1">C4</text>
<text x="133.4" y="185.1">R2</text>
<text x="161.8" y="185.1">R1</text>
<text x="133.4" y="188">RL1206FR-070R04L</text>
<text x="161.8" y="188">10k</text>
<text x="178" y="191.1">Motor Control - Rev A</text>
<text x="243.2" y="199.6">A</text>
</g>
</svg>
